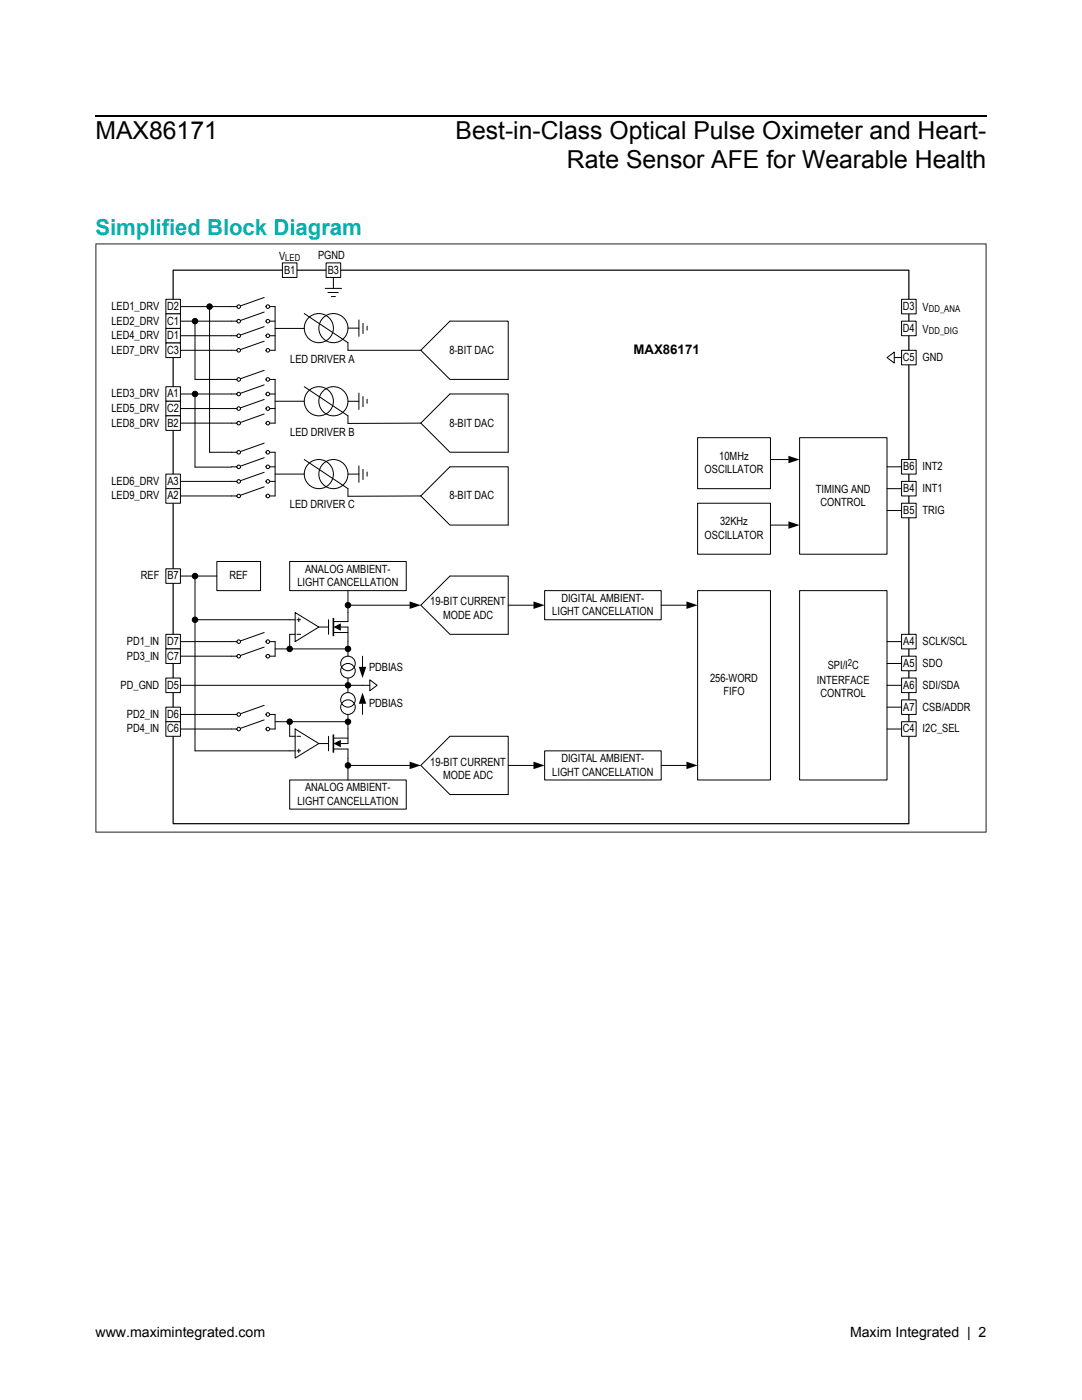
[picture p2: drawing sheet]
<svg xmlns="http://www.w3.org/2000/svg" width="216mm" height="279mm" viewBox="0 0 216 279" stroke-linecap="round" stroke-linejoin="round" font-family="sans-serif">
<g fill="#000">
<path d="M137 120l2.2 .8-2.2 .7z"/>
<path d="M19 48.6v117.6h177.8v-117.6zM19.2 48.8v117.2h177.5v-117.2z" fill-rule="evenodd"/>
</g>
<path d="M36 64.1h10.2M36 61.2h10.2M177 93.2h2.9M159.5 117.9h17.5v37.8h-17.5zM131.9 120.8h5.1" fill="none" stroke="#000" stroke-width=".2"/>
<path d="M34.5 53.9h146.9v110.5h-146.9z" fill="none" stroke="#000" stroke-width=".24"/>
<g fill="#fff" stroke="#000" stroke-width=".2">
<path d="M33.1 59.7h2.9v2.9h-2.9z" fill-rule="evenodd"/>
<path d="M33.1 62.6h2.9v2.9h-2.9z" fill-rule="evenodd"/>
<path d="M33.1 65.5h2.9v3h-2.9z" fill-rule="evenodd"/>
<path d="M33.1 68.5h2.9v2.9h-2.9z" fill-rule="evenodd"/>
<path d="M33.1 77.2h2.9v2.9h-2.9z" fill-rule="evenodd"/>
<path d="M33.1 80.1h2.9v2.9h-2.9z" fill-rule="evenodd"/>
<path d="M33.1 126.6h2.9v2.9h-2.9z" fill-rule="evenodd"/>
<path d="M33.1 129.5h2.9v2.9h-2.9z" fill-rule="evenodd"/>
<path d="M33.1 141.1h2.9v2.9h-2.9z" fill-rule="evenodd"/>
<path d="M33.1 144h2.9v2.9h-2.9z" fill-rule="evenodd"/>
<path d="M179.9 91.7h2.9v2.9h-2.9z" fill-rule="evenodd"/>
<path d="M179.9 96.1h2.9v2.9h-2.9z" fill-rule="evenodd"/>
<path d="M179.9 131h2.9v2.9h-2.9z" fill-rule="evenodd"/>
<path d="M179.9 135.3h2.9v2.9h-2.9z" fill-rule="evenodd"/>
<path d="M179.9 139.7h2.9v2.9h-2.9z" fill-rule="evenodd"/>
</g>
<path d="M177 97.5h2.9M177 128h2.9M177 132.4h2.9M177 136.8h2.9M177 141.1h2.9" fill="none" stroke="#000" stroke-width=".2"/>
<g fill="#fff" stroke="#000" stroke-width=".2">
<path d="M65.1 52.5h2.9v2.9h-2.9z" fill-rule="evenodd"/>
<path d="M56.4 52.5h2.9v2.9h-2.9z" fill-rule="evenodd"/>
<path d="M179.9 59.7h2.9v2.9h-2.9z" fill-rule="evenodd"/>
<path d="M179.9 64.1h2.9v2.9h-2.9z" fill-rule="evenodd"/>
<path d="M179.9 69.9h2.9v2.9h-2.9z" fill-rule="evenodd"/>
<path d="M33.1 135.3h2.9v2.9h-2.9z" fill-rule="evenodd"/>
<path d="M179.9 144h2.9v2.9h-2.9z" fill-rule="evenodd"/>
</g>
<path d="M36 84.4h10.2M36 99h10.2M36 96.1h10.2M177 145.5h2.9" fill="none" stroke="#000" stroke-width=".2"/>
<g fill="#fff" stroke="#000" stroke-width=".2">
<path d="M33.1 83h2.9v2.9h-2.9z" fill-rule="evenodd"/>
<path d="M33.1 94.6h2.9v2.9h-2.9z" fill-rule="evenodd"/>
<path d="M33.1 97.5h2.9v2.9h-2.9z" fill-rule="evenodd"/>
</g>
<g fill="none" stroke="#000" stroke-width=".2">
<path d="M36 69.9h10.2M36 67h10.2M36 78.6h10.2M38.9 64.1v11.6h7.3M38.9 78.6v14.6h7.3M41.8 61.2v29.1h4.4M36 81.5h10.2M46.2 128h1.1M53.8 128h1.1M57.8 123.7h1.1M58.9 126.6h-1.1v2.9M58.9 122.3l4.7 2.8-4.7 2.9z"/>
<path d="M59.3 123.7h.7M59.3 126.6h.7M59.6 123.3v.7M63.6 125.1h2M65.6 123.7v2.9M66.5 126.2h2.9M68 125.1h1.4v5.9M69.4 122.2v1.9h-2.9"/>
<circle cx="69.4" cy="133.9" r="1.45"/>
<circle cx="69.4" cy="132.4" r="1.45"/>
</g>
<g fill="#000" stroke="#000" stroke-width=".2">
<circle cx="38.9" cy="78.6" r=".55"/>
<circle cx="38.9" cy="64.1" r=".55"/>
<circle cx="41.8" cy="61.2" r=".55"/>
<circle cx="69.4" cy="129.5" r=".55"/>
</g>
<path d="M69.4 122.2v5.8" fill="none" stroke="#fff" stroke-width=".2"/>
<path d="M66.5 125.1l1.5-.7v1.5z" fill="#000"/>
<path d="M66.5 123.3v3.7" fill="none" stroke="#000" stroke-width=".32"/>
<path d="M53.1 128.1a.36 .36 0 0 1 .7 0 .36 .36 0 0 1-.7 0zM47.3 128.1a.36 .36 0 0 1 .7 0 .36 .36 0 0 1-.7 0z" fill-rule="evenodd" fill="#fff"/>
<g fill="none" stroke="#000" stroke-width=".2">
<path d="M46.2 131h1.1M52.7 126.2l-4.7 1.7M53.8 131h1.1"/>
<circle cx="47.6" cy="128.1" r=".36"/>
<circle cx="53.4" cy="128.1" r=".36"/>
</g>
<path d="M53.1 131a.36 .36 0 0 1 .7 0 .36 .36 0 0 1-.7 0zM47.3 131a.36 .36 0 0 1 .7 0 .36 .36 0 0 1-.7 0z" fill-rule="evenodd" fill="#fff"/>
<g fill="none" stroke="#000" stroke-width=".2">
<path d="M52.7 129.1l-4.7 1.7M46.2 142.6h1.1M53.8 142.6h1.1"/>
<circle cx="47.6" cy="131" r=".36"/>
<circle cx="53.4" cy="131" r=".36"/>
</g>
<path d="M53.1 142.6a.36 .36 0 0 1 .7 0 .36 .36 0 0 1-.7 0zM47.3 142.6a.36 .36 0 0 1 .7 0 .36 .36 0 0 1-.7 0z" fill-rule="evenodd" fill="#fff"/>
<g fill="none" stroke="#000" stroke-width=".2">
<path d="M46.2 145.5h1.1M52.7 140.8l-4.7 1.7M53.8 145.5h1.1"/>
<circle cx="47.6" cy="142.6" r=".36"/>
<circle cx="53.4" cy="142.6" r=".36"/>
</g>
<path d="M53.1 145.5a.36 .36 0 0 1 .7 0 .36 .36 0 0 1-.7 0zM47.3 145.5a.36 .36 0 0 1 .7 0 .36 .36 0 0 1-.7 0z" fill-rule="evenodd" fill="#fff"/>
<g fill="none" stroke="#000" stroke-width=".2">
<path d="M46.2 61.2h1.1M53.8 61.2h1.1M54.9 128v3M52.7 143.7l-4.7 1.7M54.9 142.6v2.9"/>
<circle cx="47.6" cy="145.5" r=".36"/>
<circle cx="53.4" cy="145.5" r=".36"/>
</g>
<circle cx="57.8" cy="129.5" r=".55" fill="#000" stroke="#000" stroke-width=".2"/>
<path d="M53.1 61.2a.36 .36 0 0 1 .7 0 .36 .36 0 0 1-.7 0zM47.3 61.2a.36 .36 0 0 1 .7 0 .36 .36 0 0 1-.7 0z" fill-rule="evenodd" fill="#fff"/>
<g fill="none" stroke="#000" stroke-width=".2">
<path d="M52.7 59.4l-4.7 1.7M46.2 64.1h1.1M53.8 64.1h1.1"/>
<circle cx="47.6" cy="61.2" r=".36"/>
<circle cx="53.4" cy="61.2" r=".36"/>
</g>
<path d="M53.1 64.1a.36 .36 0 0 1 .7 0 .36 .36 0 0 1-.7 0zM47.3 64.1a.36 .36 0 0 1 .7 0 .36 .36 0 0 1-.7 0z" fill-rule="evenodd" fill="#fff"/>
<g fill="none" stroke="#000" stroke-width=".2">
<path d="M46.2 67h1.1M52.7 62.3l-4.7 1.7M53.8 67h1.1"/>
<circle cx="47.6" cy="64.1" r=".36"/>
<circle cx="53.4" cy="64.1" r=".36"/>
</g>
<path d="M53.1 67a.36 .36 0 0 1 .7 0 .36 .36 0 0 1-.7 0zM47.3 67a.36 .36 0 0 1 .7 0 .36 .36 0 0 1-.7 0z" fill-rule="evenodd" fill="#fff"/>
<g fill="none" stroke="#000" stroke-width=".2">
<path d="M46.2 69.9h1.1M52.7 65.2l-4.7 1.7M53.8 69.9h1.1"/>
<circle cx="47.6" cy="67" r=".36"/>
<circle cx="53.4" cy="67" r=".36"/>
</g>
<path d="M53.1 69.9a.36 .36 0 0 1 .7 0 .36 .36 0 0 1-.7 0zM47.3 69.9a.36 .36 0 0 1 .7 0 .36 .36 0 0 1-.7 0z" fill-rule="evenodd" fill="#fff"/>
<g fill="none" stroke="#000" stroke-width=".2">
<path d="M46.2 75.7h1.1M52.7 68.1l-4.7 1.7M53.8 75.7h1.1"/>
<circle cx="47.6" cy="69.9" r=".36"/>
<circle cx="53.4" cy="69.9" r=".36"/>
</g>
<path d="M53.1 75.7a.36 .36 0 0 1 .7 0 .36 .36 0 0 1-.7 0zM47.3 75.7a.36 .36 0 0 1 .7 0 .36 .36 0 0 1-.7 0z" fill-rule="evenodd" fill="#fff"/>
<g fill="none" stroke="#000" stroke-width=".2">
<path d="M46.2 78.6h1.1M52.7 73.9l-4.7 1.7M53.8 78.6h1.1"/>
<circle cx="47.6" cy="75.7" r=".36"/>
<circle cx="53.4" cy="75.7" r=".36"/>
</g>
<path d="M53.1 78.6a.36 .36 0 0 1 .7 0 .36 .36 0 0 1-.7 0zM47.3 78.6a.36 .36 0 0 1 .7 0 .36 .36 0 0 1-.7 0z" fill-rule="evenodd" fill="#fff"/>
<g fill="none" stroke="#000" stroke-width=".2">
<path d="M52.7 76.8l-4.7 1.7M46.2 81.5h1.1M53.8 81.5h1.1"/>
<circle cx="47.6" cy="78.6" r=".36"/>
<circle cx="53.4" cy="78.6" r=".36"/>
</g>
<path d="M53.1 81.5a.36 .36 0 0 1 .7 0 .36 .36 0 0 1-.7 0zM47.3 81.5a.36 .36 0 0 1 .7 0 .36 .36 0 0 1-.7 0z" fill-rule="evenodd" fill="#fff"/>
<g fill="none" stroke="#000" stroke-width=".2">
<path d="M52.7 79.7l-4.7 1.7M46.2 84.4h1.1M53.8 84.4h1.1"/>
<circle cx="47.6" cy="81.5" r=".36"/>
<circle cx="53.4" cy="81.5" r=".36"/>
</g>
<path d="M53.1 84.4a.36 .36 0 0 1 .7 0 .36 .36 0 0 1-.7 0zM47.3 84.4a.36 .36 0 0 1 .7 0 .36 .36 0 0 1-.7 0z" fill-rule="evenodd" fill="#fff"/>
<g fill="none" stroke="#000" stroke-width=".2">
<path d="M46.2 90.3h1.1M52.7 82.6l-4.7 1.7M53.8 90.3h1.1"/>
<circle cx="47.6" cy="84.4" r=".36"/>
<circle cx="53.4" cy="84.4" r=".36"/>
</g>
<path d="M53.1 90.3a.36 .36 0 0 1 .7 0 .36 .36 0 0 1-.7 0zM47.3 90.3a.36 .36 0 0 1 .7 0 .36 .36 0 0 1-.7 0z" fill-rule="evenodd" fill="#fff"/>
<g fill="none" stroke="#000" stroke-width=".2">
<path d="M46.2 93.2h1.1M52.7 88.4l-4.7 1.7M53.8 93.2h1.1"/>
<circle cx="47.6" cy="90.3" r=".36"/>
<circle cx="53.4" cy="90.3" r=".36"/>
</g>
<path d="M53.1 93.2a.36 .36 0 0 1 .7 0 .36 .36 0 0 1-.7 0zM47.3 93.2a.36 .36 0 0 1 .7 0 .36 .36 0 0 1-.7 0z" fill-rule="evenodd" fill="#fff"/>
<g fill="none" stroke="#000" stroke-width=".2">
<path d="M46.2 96.1h1.1M52.7 91.3l-4.7 1.7M53.8 96.1h1.1"/>
<circle cx="47.6" cy="93.2" r=".36"/>
<circle cx="53.4" cy="93.2" r=".36"/>
</g>
<path d="M53.1 96.1a.36 .36 0 0 1 .7 0 .36 .36 0 0 1-.7 0zM47.3 96.1a.36 .36 0 0 1 .7 0 .36 .36 0 0 1-.7 0z" fill-rule="evenodd" fill="#fff"/>
<g fill="none" stroke="#000" stroke-width=".2">
<path d="M46.2 99h1.1M52.7 94.3l-4.7 1.6M53.8 99h1.1"/>
<circle cx="47.6" cy="96.1" r=".36"/>
<circle cx="53.4" cy="96.1" r=".36"/>
</g>
<path d="M53.1 99a.36 .36 0 0 1 .7 0 .36 .36 0 0 1-.7 0zM47.3 99a.36 .36 0 0 1 .7 0 .36 .36 0 0 1-.7 0z" fill-rule="evenodd" fill="#fff"/>
<g fill="none" stroke="#000" stroke-width=".2">
<path d="M54.9 61.2v8.7M54.9 75.7v8.7M54.9 65.5h5.8M52.7 97.2l-4.7 1.6M54.9 90.3v8.7M43.3 112.1h8.7v5.8h-8.7zM57.8 112.1h23.3v5.8h-23.3zM69.4 117.9v4.3M108.7 117.9h23.2v5.8h-23.2zM139.2 117.9h14.5v37.8h-14.5zM36 128h10.2M36 131h10.2"/>
<path d="M36 136.8h36.3M54.9 129.5h14.5M69.4 135.3v2.9M84 120.8l5.8-5.8h11.6v11.6h-11.6zM101.4 120.8h5M36 142.6h10.2M36 145.5h10.2M54.9 144h14.5M57.8 144v2.9h1.1M57.8 149.8h1.1M58.9 145.5l4.7 2.9-4.7 2.9zM59.3 149.9h.7"/>
<path d="M59.3 146.9h.7M59.6 149.5v.7M63.6 148.4h2M65.6 146.9v2.9M66.5 149.5h2.9v1.8M66.5 147.3h2.9M69.4 142.6v5.8h-1.4"/>
<circle cx="47.6" cy="99" r=".36"/>
<circle cx="53.4" cy="99" r=".36"/>
<circle cx="69.4" cy="139.7" r="1.45"/>
<circle cx="69.4" cy="141.1" r="1.45"/>
</g>
<path d="M69.4 145.5v5.8" fill="none" stroke="#fff" stroke-width=".2"/>
<path d="M106.4 120l2.3 .8-2.3 .7zM66.5 148.4l1.5-.7v1.4z" fill="#000"/>
<path d="M66.5 146.6v3.6" fill="none" stroke="#000" stroke-width=".32"/>
<g fill="#000" stroke="#000" stroke-width=".2">
<circle cx="69.4" cy="136.8" r=".55"/>
<circle cx="57.8" cy="144" r=".55"/>
<circle cx="69.4" cy="144" r=".55"/>
</g>
<path d="M33.1 113.5h2.9v2.9h-2.9z" fill-rule="evenodd" fill="#fff" stroke="#000" stroke-width=".2"/>
<path d="M36 115h7.3M38.9 115v34.8h18.9M38.9 123.7h18.9" fill="none" stroke="#000" stroke-width=".2"/>
<g fill="#000" stroke="#000" stroke-width=".2">
<circle cx="38.9" cy="115" r=".55"/>
<circle cx="38.9" cy="123.7" r=".55"/>
</g>
<path d="M73.8 135.7l1.4 1.1-1.4 1.1z" fill="#fff" stroke="#000" stroke-width=".2"/>
<g fill="none" stroke="#000" stroke-width=".2">
<path d="M54.9 80.1h5.8M54.9 94.6h5.8M69.4 120.8h12.3M72.3 131v2.1M72.3 136.8h1.5M57.8 155.7h23.3v5.8h-23.3zM69.4 151.3v4.4M69.4 152.8h12.3M72.3 140.5v2.1M84 152.8l5.8-5.9h11.6v11.7h-11.6zM101.4 152.8h5M108.7 149.8h23.2v5.9h-23.2z"/>
<path d="M131.9 152.8h5.1"/>
</g>
<path d="M71.6 133.1h1.5l-.8 2.2zM81.7 120l2.3 .8-2.3 .7zM72.3 138.2l.8 2.3h-1.5zM81.7 152l2.3 .8-2.3 .7zM106.4 152l2.3 .8-2.3 .7zM137 152l2.2 .8-2.2 .7z" fill="#000"/>
<g fill="#000" stroke="#000" stroke-width=".2">
<circle cx="69.4" cy="120.8" r=".55"/>
<circle cx="69.4" cy="152.8" r=".55"/>
</g>
<g fill="#fff" stroke="#000" stroke-width=".2">
<path d="M179.9 126.6h2.9v2.9h-2.9z" fill-rule="evenodd"/>
<path d="M179.9 100.4h2.9v2.9h-2.9z" fill-rule="evenodd"/>
</g>
<g fill="none" stroke="#000" stroke-width=".2">
<path d="M64.9 57.6h3.3M65.4 58.4h2.1M66.1 59.2h.8M66.5 55.4v2.2M60.7 62.6l8.7 5.8v1.5h14.6M60.7 77.2l8.7 5.8v1.5l14.6-.1M69.4 65.5h2.2M71.6 63.9v3.2M71.6 78.4v3.3M72.4 64.5v2.1M72.4 79.1v2.1M73.2 65.1v.8"/>
<path d="M73.2 79.7v.8M89.8 64.1h11.6v11.6h-11.6l-5.8-5.8zM60.7 91.7l8.7 5.8v1.5h14.6M69.4 94.6h2.2M69.4 80.1h2.2M71.6 93v3.3M72.4 93.7v2M73.2 94.2v.8M84 84.4l5.8-5.8h11.6v11.7h-11.6zM84 99l5.8-5.8h11.6v11.6h-11.6zM139.2 87.3h14.5v10.2h-14.5zM153.7 91.7h3.6"/>
<path d="M159.5 87.3h17.5v23.3h-17.5zM139.2 100.4h14.5v10.2h-14.5zM153.7 104.8h3.6M177 101.9h2.9"/>
<circle cx="63.6" cy="65.5" r="2.91"/>
<circle cx="66.5" cy="65.5" r="2.91"/>
<circle cx="63.6" cy="94.6" r="2.91"/>
<circle cx="63.6" cy="80.1" r="2.91"/>
<circle cx="66.5" cy="94.6" r="2.91"/>
<circle cx="66.5" cy="80.1" r="2.91"/>
</g>
<path d="M157.3 91l2.2 .7-2.2 .8zM157.3 104l2.2 .8-2.2 .7z" fill="#000"/>
<path d="M177 71.4l1.4-1.1v2.2z" fill="#fff" stroke="#000" stroke-width=".2"/>
<path d="M178.4 71.4h1.5" fill="none" stroke="#000" stroke-width=".2"/>
<path d="M19 23.1h177.8" fill="none" stroke="#000" stroke-width=".26"/>
<g font-size="4.9">
<text x="19" y="27.8">MAX86171</text>
<text x="90.9" y="27.8">Best-in-Class Optical Pulse Oximeter and Heart-</text>
<text x="113.1" y="33.5">Rate Sensor AFE for Wearable Health</text>
</g>
<text font-size="4.4" fill="#00b1b0" x="19" y="46.9">Simplified Block Diagram</text>
<g font-size="2.8">
<text x="19" y="266.8">www.maximintegrated.com</text>
<text x="169.6" y="266.8">Maxim Integrated | 2</text>
</g>
<text font-size="2.6" x="126.4" y="70.7">MAX86171</text>
<g font-size="2.3">
<text x="55.7" y="51.9">V</text>
<text x="63.5" y="51.7">PGND</text>
<text x="56.7" y="54.6">B1</text>
<text x="65.4" y="54.6">B3</text>
<text x="22.2" y="61.9">LED1_DRV</text>
<text x="22.2" y="64.8">LED2_DRV</text>
<text x="33.4" y="61.9">D2</text>
<text x="33.4" y="64.8">C1</text>
<text x="180.2" y="61.9">D3</text>
<text x="184.1" y="62.1">V</text>
<text x="22.2" y="67.7">LED4_DRV</text>
<text x="22.2" y="70.6">LED7_DRV</text>
<text x="33.4" y="67.7">D1</text>
<text x="33.4" y="70.6">C3</text>
<text x="89.7" y="70.6">8-BIT DAC</text>
<text x="180.2" y="66.2">D4</text>
<text x="184.1" y="66.4">V</text>
<text x="57.9" y="72.4">LED DRIVER A</text>
<text x="180.2" y="72">C5</text>
<text x="184.1" y="72">GND</text>
<text x="22.2" y="79.3">LED3_DRV</text>
<text x="22.2" y="82.2">LED5_DRV</text>
<text x="33.4" y="82.2">C2</text>
<text x="33.4" y="79.3">A1</text>
<text x="22.2" y="85.1">LED8_DRV</text>
<text x="33.4" y="85.1">B2</text>
<text x="57.9" y="86.9">LED DRIVER B</text>
<text x="89.7" y="85.1">8-BIT DAC</text>
<text x="140.6" y="94.5">OSCILLATOR</text>
<text x="143.5" y="91.8">10MHz</text>
<text x="180.2" y="93.8">B6</text>
<text x="184.1" y="93.8">INT2</text>
<text x="22.2" y="96.8">LED6_DRV</text>
<text x="22.2" y="99.7">LED9_DRV</text>
<text x="33.4" y="96.8">A3</text>
<text x="33.4" y="99.7">A2</text>
<text x="57.9" y="101.5">LED DRIVER C</text>
<text x="89.7" y="99.7">8-BIT DAC</text>
<text x="162.8" y="98.3">TIMING AND</text>
<text x="163.7" y="101">CONTROL</text>
<text x="180.2" y="98.2">B4</text>
<text x="184.1" y="98.2">INT1</text>
<text x="140.6" y="107.6">OSCILLATOR</text>
<text x="143.7" y="104.8">32KHz</text>
<text x="180.2" y="102.6">B5</text>
<text x="184.1" y="102.6">TRIG</text>
<text x="28.1" y="115.6">REF</text>
<text x="33.4" y="115.6">B7</text>
<text x="45.8" y="115.6">REF</text>
<text x="59.3" y="117">LIGHT CANCELLATION</text>
<text x="60.9" y="114.3">ANALOG AMBIENT-</text>
<text x="85.8" y="120.8">19-BIT CURRENT</text>
<text x="88.4" y="123.5">MODE ADC</text>
<text x="110.2" y="122.8">LIGHT CANCELLATION</text>
<text x="112" y="120.1">DIGITAL AMBIENT-</text>
<text x="25.3" y="131.6">PD3_IN</text>
<text x="25.3" y="128.7">PD1_IN</text>
<text x="33.4" y="128.7">D7</text>
<text x="33.4" y="131.6">C7</text>
<text x="180.2" y="128.7">A4</text>
<text x="184.1" y="128.7">SCLK/SCL</text>
<text x="24.1" y="137.4">PD_GND</text>
<text x="33.4" y="137.4">D5</text>
<text x="73.6" y="133.8">PDBIAS</text>
<text x="141.7" y="136.1">256-WORD</text>
<text x="163" y="136.5">INTERFACE</text>
<text x="165.2" y="133.6">SPI/I C</text>
<text x="180.2" y="137.4">A6</text>
<text x="180.2" y="133.1">A5</text>
<text x="184.1" y="133.1">SDO</text>
<text x="184.1" y="137.4">SDI/SDA</text>
<text x="25.3" y="143.3">PD2_IN</text>
<text x="33.4" y="143.3">D6</text>
<text x="73.6" y="141.1">PDBIAS</text>
<text x="144.4" y="138.8">FIFO</text>
<text x="163.7" y="139.2">CONTROL</text>
<text x="180.2" y="141.8">A7</text>
<text x="184.1" y="141.8">CSB/ADDR</text>
<text x="25.3" y="146.2">PD4_IN</text>
<text x="33.4" y="146.2">C6</text>
<text x="180.2" y="146.2">C4</text>
<text x="184.1" y="146.2">I2C_SEL</text>
<text x="85.8" y="152.8">19-BIT CURRENT</text>
<text x="88.4" y="155.5">MODE ADC</text>
<text x="110.2" y="154.8">LIGHT CANCELLATION</text>
<text x="112" y="152.1">DIGITAL AMBIENT-</text>
<text x="59.3" y="160.6">LIGHT CANCELLATION</text>
<text x="60.9" y="157.9">ANALOG AMBIENT-</text>
</g>
<g font-size="1.9">
<text x="56.9" y="52.1">LED</text>
<text x="185.3" y="62.3">DD_ANA</text>
<text x="185.3" y="66.6">DD_DIG</text>
<text x="169.2" y="132.8">2</text>
</g>
</svg>
